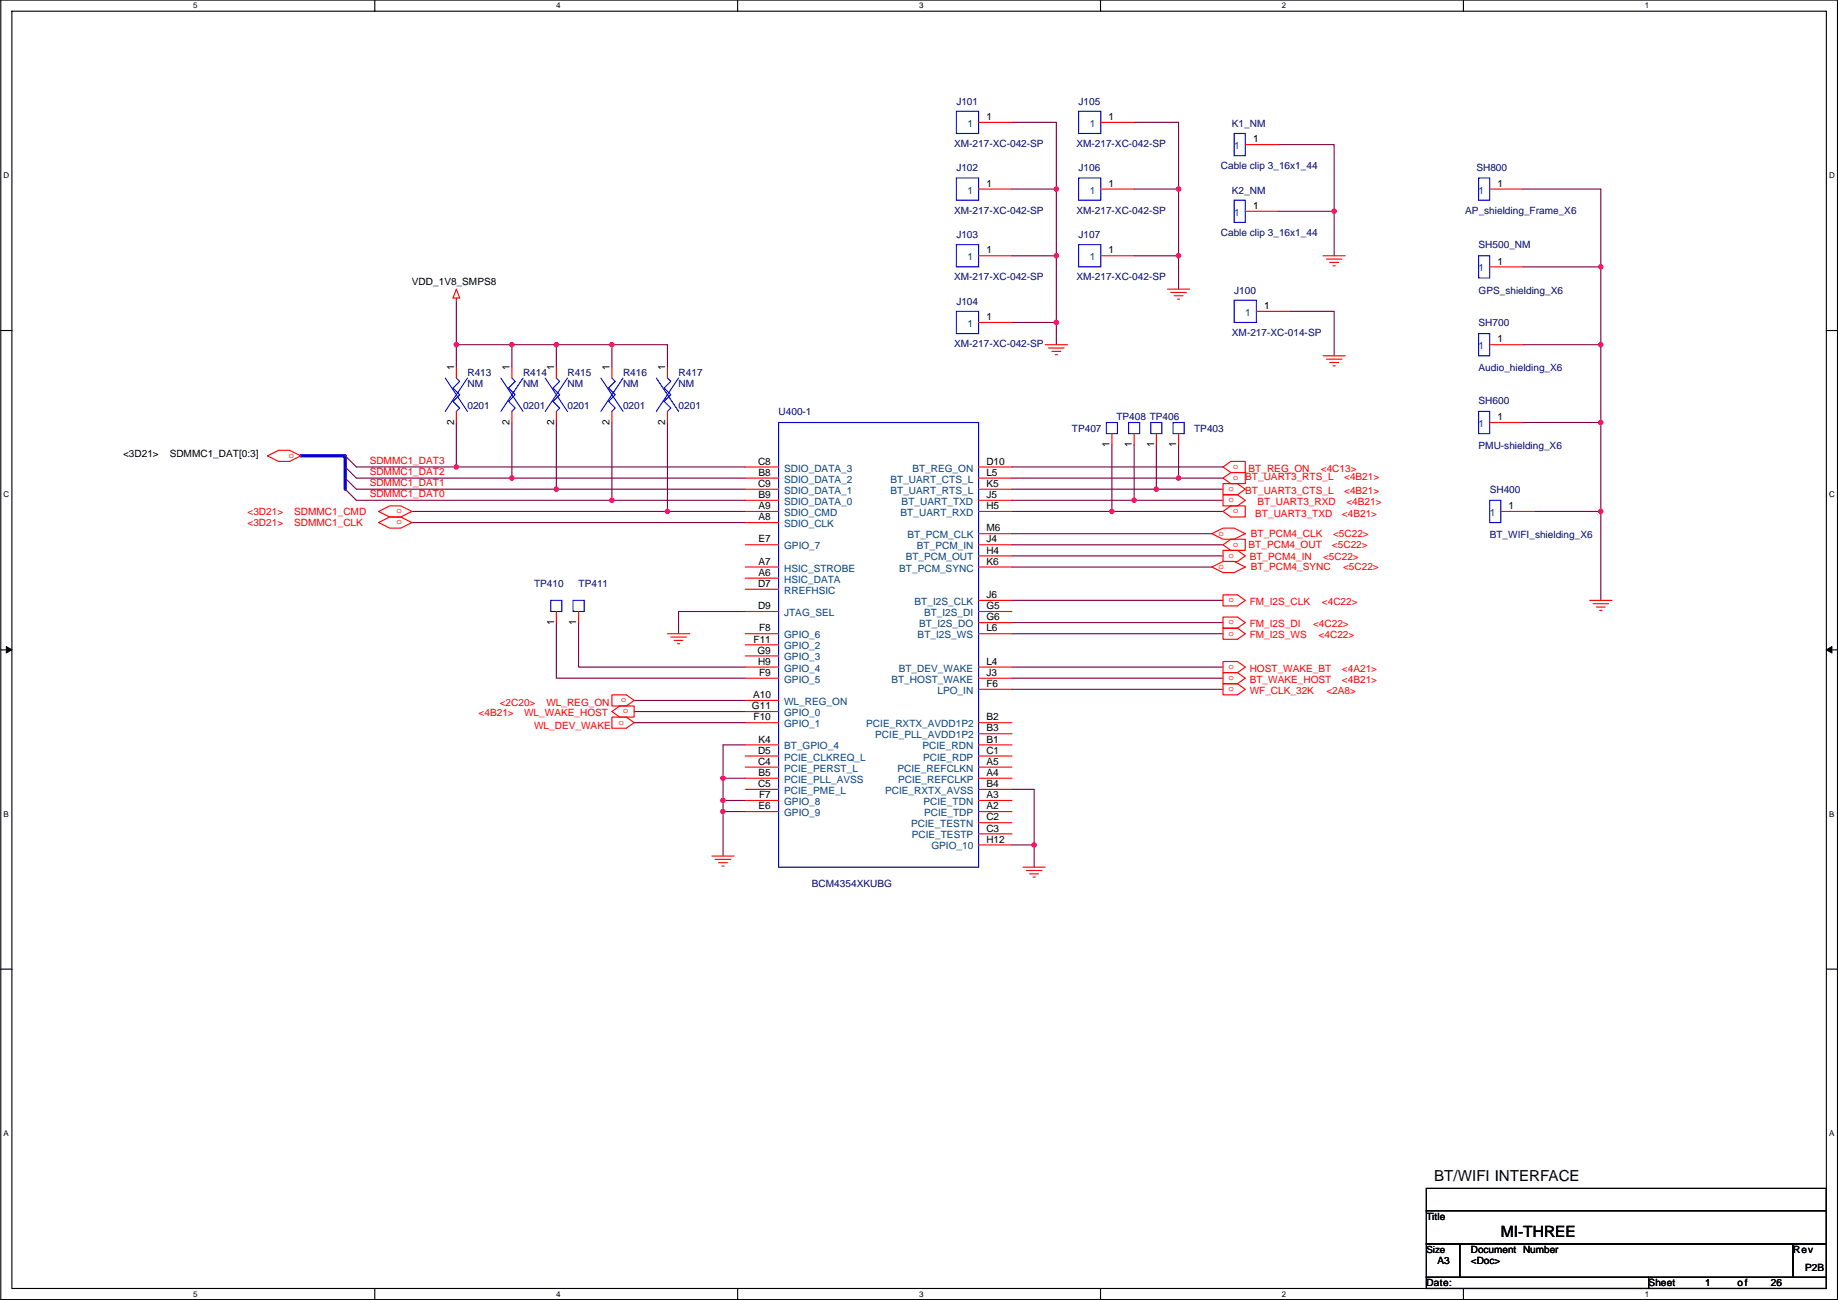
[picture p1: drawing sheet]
<svg xmlns="http://www.w3.org/2000/svg" width="420mm" height="297mm" viewBox="0 0 420 297" stroke-linecap="round" stroke-linejoin="round" font-family="sans-serif">
<path d="M.2 0h419.8v296.9h-419.8zM2.7 2.6h414.8v291.8h-414.8z" fill="none" stroke="#000" stroke-width=".25"/>
<g fill="#fff">
<path d="M44.2 .3h1v2h-1z"/>
<path d="M44.2 294.7h1v2h-1z"/>
</g>
<path d="M85.7 0v2.6M85.7 294.4v2.5" fill="none" stroke="#000" stroke-width=".25"/>
<g fill="#fff">
<path d="M127.1 .3h1v2h-1z"/>
<path d="M127.1 294.7h1v2h-1z"/>
</g>
<path d="M168.6 0v2.6M168.6 294.4v2.5" fill="none" stroke="#000" stroke-width=".25"/>
<g fill="#fff">
<path d="M210.1 .3h1v2h-1z"/>
<path d="M210.1 294.7h1v2h-1z"/>
</g>
<path d="M251.6 0v2.6M251.6 294.4v2.5" fill="none" stroke="#000" stroke-width=".25"/>
<g fill="#fff">
<path d="M293 .3h1v2h-1z"/>
<path d="M293 294.7h1v2h-1z"/>
</g>
<path d="M334.5 0v2.6M334.5 294.4v2.5" fill="none" stroke="#000" stroke-width=".25"/>
<g fill="#fff">
<path d="M376 .3h1v2h-1z"/>
<path d="M376 294.7h1v2h-1z"/>
<path d="M.8 39h1.3v2.1h-1.3z"/>
<path d="M418.1 39h1.3v2.1h-1.3z"/>
<path d="M.8 112h1.3v2h-1.3z"/>
<path d="M418.1 112h1.3v2h-1.3z"/>
</g>
<path d="M.2 75.5h2.5M417.5 75.5h2.5" fill="none" stroke="#000" stroke-width=".25"/>
<g fill="#fff">
<path d="M.8 185h1.2v2h-1.2z"/>
<path d="M418.1 185h1.2v2h-1.2z"/>
</g>
<path d="M.2 148.5h2.5M417.5 148.5h2.5" fill="none" stroke="#000" stroke-width=".25"/>
<path d="M1.4 147.7l1.3 .8-1.3 .7zM417.5 148.5l1.3-.8v1.5z" fill="#000" stroke="#000" stroke-width=".23"/>
<g fill="#fff">
<path d="M.8 257.9h1.2v2h-1.2z"/>
<path d="M418.1 257.9h1.2v2h-1.2z"/>
</g>
<path d="M.2 221.4h2.5M417.5 221.4h2.5M326.1 271.5h91.4v5.1h-91.4zM326.1 276.6h91.4v7.6h-91.4zM326.1 291.9h50.8v2.5h-50.8zM326.1 284.2h7.6v7.7h-7.6zM333.7 284.2h76.2v7.7h-76.2zM376.9 291.9h40.6v2.5h-40.6zM409.9 284.2h7.6v7.7h-7.6z" fill="none" stroke="#000" stroke-width=".25"/>
<g fill="none" stroke="#800040" stroke-width=".25">
<path d="M231.3 28h10.2v15.2M259.3 28h10.1v15.2M292.3 33h12.7v15.3M231.3 43.2h10.2v15.2M231.3 58.4h10.2M241.5 58.4v15.3M259.3 43.2h10.1v15.2M259.3 58.4h10.1M269.4 58.4v7.7M292.3 48.3h12.7v10.1M348.2 43.2h17.7v17.8M104.3 68.6v10.2"/>
<path d="M104.3 78.8h12.7M104.3 78.8v5M117 78.8h10.2M117 78.8v5M127.2 78.8v5M127.2 78.8h12.7M139.9 78.8h12.7v5M139.9 78.8v5M231.3 73.7h10.2v5.1M294.8 71.1h10.2v10.2M348.2 61h17.7v17.8M348.2 78.8h17.7v17.7"/>
<path d="M104.3 96.5v10.2M117 96.5v12.7M127.2 96.5v15.3M139.9 96.5v17.8M152.6 96.5v20.4M348.2 96.5h17.7v20.4M78.9 104.2l2.6 2.5h22.8M78.9 106.7l2.6 2.5h35.5M78.9 109.2l2.6 2.6h45.7M78.9 111.8l2.6 2.5h58.4M94.2 116.9h58.4M94.2 119.4h76.2"/>
<path d="M104.3 106.7h66.1M117 109.2h53.4M127.2 111.8h43.2M139.9 114.3h30.5M152.6 116.9h17.8M231.3 106.7h48.3M231.3 111.8h33M231.3 116.9h22.9M231.3 109.2h38.1M231.3 114.3h28M254.2 116.9h25.4M254.2 101.6v15.3"/>
<path d="M259.3 101.6v12.7M259.3 114.3h20.3M264.3 101.6v10.2M264.3 111.8h15.3M269.4 109.2h10.2M269.4 101.6v7.6M350.7 116.9h15.2v20.3M170.4 139.7h-15.3v5.1M231.3 121.9h45.7M231.3 129.6h45.7M231.3 124.5h48.3M231.3 127h48.3"/>
<path d="M231.3 137.2h48.3M127.2 142.3v12.7h43.2M132.3 142.3v10.1h38.1M231.3 144.8h48.3M231.3 152.4h48.3M231.3 155h48.3M231.3 142.3h48.3M231.3 157.5h48.3M145 165.1h25.4M145 160h25.4M145 162.6h25.4M170.4 170.2h-5.1v7.6"/>
<path d="M170.4 177.8h-5.1v5.1M170.4 182.9h-5.1v2.5M170.4 185.4h-5.1v10.2M231.3 180.4h5.1v12.7M231.3 193.1h5.1M236.4 193.1v5"/>
</g>
<g fill="#f0f" stroke="#f0f" stroke-width=".25">
<circle cx="254.2" cy="116.8" r=".5"/>
<circle cx="264.3" cy="111.8" r=".5"/>
<circle cx="269.4" cy="109.2" r=".5"/>
<circle cx="259.2" cy="114.3" r=".5"/>
<circle cx="165.3" cy="177.8" r=".5"/>
<circle cx="236.4" cy="193" r=".5"/>
<circle cx="117" cy="109.2" r=".5"/>
<circle cx="127.2" cy="111.8" r=".5"/>
<circle cx="139.9" cy="114.3" r=".5"/>
<circle cx="152.6" cy="116.8" r=".5"/>
<circle cx="104.3" cy="106.7" r=".5"/>
<circle cx="117" cy="78.7" r=".5"/>
<circle cx="104.3" cy="78.7" r=".5"/>
<circle cx="139.9" cy="78.7" r=".5"/>
<circle cx="127.2" cy="78.7" r=".5"/>
<circle cx="165.3" cy="182.9" r=".5"/>
<circle cx="165.3" cy="185.4" r=".5"/>
<circle cx="365.9" cy="61" r=".5"/>
<circle cx="365.9" cy="78.7" r=".5"/>
<circle cx="365.9" cy="96.5" r=".5"/>
<circle cx="365.9" cy="116.8" r=".5"/>
<circle cx="305" cy="48.3" r=".5"/>
<circle cx="241.5" cy="43.2" r=".5"/>
<circle cx="241.5" cy="58.4" r=".5"/>
<circle cx="241.5" cy="73.7" r=".5"/>
<circle cx="269.4" cy="43.2" r=".5"/>
<circle cx="269.4" cy="58.4" r=".5"/>
</g>
<path d="M68.8 104.2h10.1v7.6" fill="none" stroke="#00f" stroke-width=".76"/>
<g fill="none" stroke="#f00" stroke-width=".25">
<path d="M223.7 28h7.6M251.6 28h7.7M284.7 33h7.6M223.7 43.2h7.6M223.7 58.4h7.6M251.6 58.4h7.7M251.6 43.2h7.7M284.7 48.3h7.6M302.4 58.4h5.1M303.2 59.2h3.6M304 60h2M340.5 43.2h7.7"/>
<path d="M104.3 66.1l.8 2h-1.5zM104.3 68.1v.5M223.7 73.7h7.6M238.9 78.8h5.1M239.7 79.5h3.6M266.9 66.1h5.1M267.6 66.8h3.6M268.4 67.6h2M269.2 68.3h.5M287.2 71.1h7.6M304.7 60.7h.5M340.5 61h7.7"/>
<path d="M340.5 78.8h7.7M104.3 83.8v2.6M104.3 94v2.5M117 83.8v2.6M117 94v2.5M127.2 83.8v2.6M127.2 94v2.5M139.9 83.8v2.6M139.9 94v2.5M152.6 83.8v2.6M152.6 94v2.5M240.5 80.3h2"/>
<path d="M241.2 81h.5M254.2 99.1v2.5M259.3 99.1v2.5M264.3 99.1v2.5M269.4 99.1v2.5M302.4 81.3h5.1M303.2 82.1h3.6M304 82.8h2M304.7 83.6h.5M340.5 96.5h7.7M61.1 104.2l2.6-1.3h2.5l2.6 1.3-2.6 1.2h-2.5zM86.5 116.9l2.6-1.3h2.5l2.6 1.3-2.6 1.2h-2.5z"/>
<path d="M86.5 119.4l2.6-1.3h2.5l2.6 1.3-2.6 1.3h-2.5zM170.4 106.7h7.6M170.4 109.2h7.6M170.4 111.8h7.6M170.4 114.3h7.6M170.4 116.9h7.6M170.4 119.4h7.6M223.7 106.7h7.6M223.7 109.2h7.6M223.7 111.8h7.6M223.7 114.3h7.6M223.7 116.9h7.6"/>
<path d="M279.6 109.2l1.8-1.2h3.3v2.5h-3.3zM279.6 116.9l1.8-1.3h3.3v2.5h-3.3zM279.6 113.1h3.3l1.8 1.2-1.8 1.3h-3.3zM279.6 110.5h3.3l1.8 1.3-1.8 1.3h-3.3zM279.6 106.7l1.8-1.3h3.3v2.6h-3.3zM343.1 116.9h7.6M127.2 139.7v2.6M132.3 139.7v2.6M170.4 124.5h7.6M170.4 129.6h7.6M170.4 132.1h7.6M170.4 134.6h7.6"/>
<path d="M170.4 139.7h7.6M223.7 121.9h7.6M223.7 124.5h7.6M223.7 127h7.6M223.7 129.6h7.6M223.7 137.2h7.6M223.7 139.7h7.6M277 121.9l2.6-1.2h2.5l2.6 1.2-2.6 1.3h-2.5zM277 129.6l2.6-1.3h2.5l2.6 1.3-2.6 1.2h-2.5zM279.6 124.5l1.8-1.3h3.3v2.6h-3.3zM279.6 125.8h3.3l1.8 1.2-1.8 1.3h-3.3zM279.6 135.9h3.3l1.8 1.3-1.8 1.3h-3.3z"/>
<path d="M363.4 137.2h5.1M364.2 137.9h3.5M364.9 138.7h2.1M365.7 139.5h.5M139.9 158.8h3.3l1.8 1.2-1.8 1.3h-3.3zM152.6 144.8h5.1M153.3 145.6h3.6M154.1 146.3h2M154.9 147.1h.5M170.4 144.8h7.6M170.4 147.3h7.6M170.4 149.9h7.6"/>
<path d="M170.4 152.4h7.6M170.4 155h7.6M223.7 142.3h7.6M223.7 144.8h7.6M223.7 152.4h7.6M223.7 155h7.6M223.7 157.5h7.6M279.6 141h3.3l1.8 1.3-1.8 1.2h-3.3zM279.6 143.5h3.3l1.8 1.3-1.8 1.3h-3.3zM279.6 151.2h3.3l1.8 1.2-1.8 1.3h-3.3zM279.6 156.2h3.3l1.8 1.3-1.8 1.3h-3.3zM282.9 153.7l1.8 1.3-1.8 1.2"/>
<path d="M282.9 153.7h-3.3v2.5h3.3M139.9 163.9h3.3l1.8 1.2-1.8 1.3h-3.3zM139.9 162.6l1.8-1.3h3.3v2.6h-3.3zM170.4 160h7.6M170.4 162.6h7.6M170.4 165.1h7.6M170.4 170.2h7.6M170.4 172.7h7.6M170.4 175.3h7.6M170.4 177.8h7.6M223.7 165.1h7.6M223.7 167.7h7.6"/>
<path d="M223.7 170.2h7.6M223.7 172.7h7.6M223.7 175.3h7.6M223.7 177.8h7.6M162.7 195.6h5.1M163.5 196.4h3.6M164.3 197.1h2M165 197.9h.5M170.4 180.4h7.6M170.4 182.9h7.6M170.4 185.4h7.6M223.7 180.4h7.6"/>
<path d="M223.7 182.9h7.6M223.7 185.4h7.6M223.7 188h7.6M223.7 190.5h7.6M223.7 193.1h7.6M233.9 198.1h5M234.6 198.9h3.6M235.4 199.7h2M236.1 200.4h.6"/>
</g>
<g fill="none" stroke="#00f" stroke-width=".25">
<path d="M218.6 25.4h5.1v5.1h-5.1zM246.6 25.4h5v5.1h-5zM282.1 30.5h2.6v5.1h-2.6zM218.6 40.7h5.1v5h-5.1zM218.6 55.9h5.1v5.1h-5.1zM246.6 55.9h5v5.1h-5zM246.6 40.7h5v5h-5zM282.1 45.7h2.6v5.1h-2.6zM338 58.4h2.5v5.1h-2.5zM338 40.7h2.5v5h-2.5zM218.6 71.1h5.1v5.1h-5.1zM282.1 68.6h5.1v5.1h-5.1z"/>
<path d="M338 76.2h2.5v5.1h-2.5zM101.8 86.4l5.1 7.6M104.3 86.4l.8 .7-1.5 1.6 1.5 1.5-1.5 1.5 1.5 1.5-.8 .8M106.9 86.4l-5.1 7.6M114.5 86.4l5.1 7.6M117 86.4l.8 .7-1.5 1.6 1.5 1.5-1.5 1.5 1.5 1.5-.8 .8M119.6 86.4l-5.1 7.6M124.6 86.4l5.1 7.6M127.2 86.4l.7 .7-1.5 1.6 1.5 1.5-1.5 1.5 1.5 1.5-.7 .8M129.7 86.4l-5.1 7.6M137.3 86.4l5.1 7.6M139.9 86.4l.7 .7-1.5 1.6 1.5 1.5-1.5 1.5 1.5 1.5-.7 .8"/>
<path d="M142.4 86.4l-5.1 7.6M150 86.4l5.1 7.6M152.6 86.4l.7 .7-1.5 1.6 1.5 1.5-1.5 1.5 1.5 1.5-.7 .8M155.1 86.4l-5.1 7.6M178 96.5h45.7v101.6h-45.7zM252.9 96.5h2.5v2.6h-2.5zM258 96.5h2.5v2.6h-2.5zM263.1 96.5h2.5v2.6h-2.5zM268.1 96.5h2.6v2.6h-2.6zM338 94h2.5v5.1h-2.5zM340.5 114.3h2.6v5.1h-2.6zM125.9 137.2h2.5v2.5h-2.5z"/>
<path d="M131 137.2h2.5v2.5h-2.5z"/>
</g>
<text font-size="3.6" x="343.1" y="282.6">MI-THREE</text>
<text font-size="3.5" x="327.8" y="269.8">BT/WIFI INTERFACE</text>
<g font-size="2.3" fill="#000080">
<text x="218.6" y="23.9">J101</text>
<text x="246.6" y="23.9">J105</text>
<text x="281.6" y="29">K1_NM</text>
<text x="218.1" y="33.6">XM-217-XC-042-SP</text>
<text x="246.1" y="33.6">XM-217-XC-042-SP</text>
<text x="218.6" y="39.2">J102</text>
<text x="246.6" y="39.2">J106</text>
<text x="279.1" y="38.7">Cable clip 3_16x1_44</text>
<text x="337.5" y="39.2">SH800</text>
<text x="281.6" y="44.2">K2_NM</text>
<text x="218.1" y="48.8">XM-217-XC-042-SP</text>
<text x="246.1" y="48.8">XM-217-XC-042-SP</text>
<text x="279.1" y="53.9">Cable clip 3_16x1_44</text>
<text x="335" y="48.8">AP_shielding_Frame_X6</text>
<text x="218.6" y="54.4">J103</text>
<text x="246.6" y="54.4">J107</text>
<text x="338" y="56.7">SH500_NM</text>
<text x="218.1" y="64.1">XM-217-XC-042-SP</text>
<text x="246.1" y="64.1">XM-217-XC-042-SP</text>
<text x="218.6" y="69.6">J104</text>
<text x="282.1" y="67.1">J100</text>
<text x="338" y="67.1">GPS_shielding_X6</text>
<text x="281.6" y="76.8">XM-217-XC-014-SP</text>
<text x="338" y="74.5">SH700</text>
<text x="218.1" y="79.3">XM-217-XC-042-SP</text>
<text x="106.9" y="85.9">R413</text>
<text x="106.9" y="88.4">NM</text>
<text x="119.6" y="85.9">R414</text>
<text x="119.6" y="88.4">NM</text>
<text x="129.7" y="85.9">R415</text>
<text x="129.7" y="88.4">NM</text>
<text x="142.4" y="85.9">R416</text>
<text x="142.4" y="88.4">NM</text>
<text x="155.1" y="85.9">R417</text>
<text x="155.1" y="88.4">NM</text>
<text x="338" y="84.9">Audio_hielding_X6</text>
<text x="106.9" y="93.5">0201</text>
<text x="119.6" y="93.5">0201</text>
<text x="129.7" y="93.5">0201</text>
<text x="142.4" y="93.5">0201</text>
<text x="155.1" y="93.5">0201</text>
<text x="178" y="94.8">U400-1</text>
<text x="338" y="92.2">SH600</text>
<text x="245" y="98.6">TP407</text>
<text x="255.2" y="96.1">TP408 TP406</text>
<text x="273" y="98.6">TP403</text>
<text x="338" y="102.7">PMU-shielding_X6</text>
<text x="340.5" y="112.6">SH400</text>
<text x="340.5" y="123">BT_WIFI_shielding_X6</text>
<text x="122.1" y="134.2">TP410</text>
<text x="132.3" y="134.2">TP411</text>
<text x="185.6" y="202.7">BCM4354XKUBG</text>
</g>
<g font-size="2.3" fill="#004080">
<text x="221.2" y="29">1</text>
<text x="249.1" y="29">1</text>
<text x="282.1" y="34.1">1</text>
<text x="221.2" y="44.2">1</text>
<text x="249.1" y="44.2">1</text>
<text x="338" y="44.2">1</text>
<text x="282.1" y="49.3">1</text>
<text x="221.2" y="59.5">1</text>
<text x="249.1" y="59.5">1</text>
<text x="338" y="62">1</text>
<text x="221.2" y="74.7">1</text>
<text x="284.7" y="72.2">1</text>
<text x="338" y="79.8">1</text>
<text x="338" y="97.6">1</text>
<text x="179.2" y="107.7">SDIO_DATA_3</text>
<text x="208.6" y="107.7">BT_REG_ON</text>
<text x="179.2" y="110.3">SDIO_DATA_2</text>
<text x="179.2" y="112.8">SDIO_DATA_1</text>
<text x="203.6" y="110.3">BT_UART_CTS_L</text>
<text x="203.6" y="112.8">BT_UART_RTS_L</text>
<text x="179.2" y="115.4">SDIO_DATA_0</text>
<text x="179.2" y="117.9">SDIO_CMD</text>
<text x="205.9" y="117.9">BT_UART_RXD</text>
<text x="206.1" y="115.4">BT_UART_TXD</text>
<text x="340.5" y="117.9">1</text>
<text x="179.2" y="120.4">SDIO_CLK</text>
<text x="179.2" y="125.5">GPIO_7</text>
<text x="207.4" y="123">BT_PCM_CLK</text>
<text x="209.6" y="125.5">BT_PCM_IN</text>
<text x="179.2" y="130.6">HSIC_STROBE</text>
<text x="205.6" y="130.6">BT_PCM_SYNC</text>
<text x="207" y="128.1">BT_PCM_OUT</text>
<text x="179.2" y="133.1">HSIC_DATA</text>
<text x="179.2" y="135.7">RREFHSIC</text>
<text x="179.2" y="140.8">JTAG_SEL</text>
<text x="209.1" y="138.2">BT_I2S_CLK</text>
<text x="210.1" y="143.3">BT_I2S_DO</text>
<text x="211.2" y="140.8">BT_I2S_DI</text>
<text x="179.2" y="145.8">GPIO_6</text>
<text x="179.2" y="148.4">GPIO_2</text>
<text x="209.8" y="145.8">BT_I2S_WS</text>
<text x="179.2" y="150.9">GPIO_3</text>
<text x="179.2" y="153.5">GPIO_4</text>
<text x="179.2" y="156">GPIO_5</text>
<text x="203.8" y="156">BT_HOST_WAKE</text>
<text x="205.5" y="153.5">BT_DEV_WAKE</text>
<text x="179.2" y="161.1">WL_REG_ON</text>
<text x="214.3" y="158.5">LPO_IN</text>
<text x="179.2" y="163.6">GPIO_0</text>
<text x="179.2" y="166.2">GPIO_1</text>
<text x="198" y="166.2">PCIE_RXTX_AVDD1P2</text>
<text x="179.2" y="171.2">BT_GPIO_4</text>
<text x="179.2" y="173.8">PCIE_CLKREQ_L</text>
<text x="200.1" y="168.7">PCIE_PLL_AVDD1P2</text>
<text x="210.9" y="171.2">PCIE_RDN</text>
<text x="211" y="173.8">PCIE_RDP</text>
<text x="179.2" y="176.3">PCIE_PERST_L</text>
<text x="179.2" y="178.9">PCIE_PLL_AVSS</text>
<text x="205.2" y="176.3">PCIE_REFCLKN</text>
<text x="205.3" y="178.9">PCIE_REFCLKP</text>
<text x="179.2" y="181.4">PCIE_PME_L</text>
<text x="179.2" y="183.9">GPIO_8</text>
<text x="202.3" y="181.4">PCIE_RXTX_AVSS</text>
<text x="211.1" y="183.9">PCIE_TDN</text>
<text x="179.2" y="186.5">GPIO_9</text>
<text x="208.3" y="189">PCIE_TESTN</text>
<text x="208.4" y="191.6">PCIE_TESTP</text>
<text x="211.2" y="186.5">PCIE_TDP</text>
<text x="212.9" y="194.1">GPIO_10</text>
</g>
<g font-size="2.3">
<text x="225.5" y="27.4">1</text>
<text x="253.4" y="27.4">1</text>
<text x="286.4" y="32.5">1</text>
<text x="225.5" y="42.7">1</text>
<text x="253.4" y="42.7">1</text>
<text x="286.4" y="47.8">1</text>
<text x="342.3" y="42.7">1</text>
<text x="225.5" y="57.9">1</text>
<text x="253.4" y="57.9">1</text>
<text x="94.2" y="65.1">VDD_1V8_SMPS8</text>
<text x="342.3" y="60.5">1</text>
<text x="289" y="70.6">1</text>
<text x="225.5" y="73.2">1</text>
<text x="342.3" y="78.2">1</text>
<text x="103.8" y="84.6" transform="rotate(-90 103.8 84.6)">1</text>
<text x="116.5" y="84.6" transform="rotate(-90 116.5 84.6)">1</text>
<text x="126.7" y="84.6" transform="rotate(-90 126.7 84.6)">1</text>
<text x="139.4" y="84.6" transform="rotate(-90 139.4 84.6)">1</text>
<text x="152.1" y="84.6" transform="rotate(-90 152.1 84.6)">1</text>
<text x="103.8" y="97.1" transform="rotate(-90 103.8 97.1)">2</text>
<text x="116.5" y="97.1" transform="rotate(-90 116.5 97.1)">2</text>
<text x="126.7" y="97.1" transform="rotate(-90 126.7 97.1)">2</text>
<text x="139.4" y="97.1" transform="rotate(-90 139.4 97.1)">2</text>
<text x="152.1" y="97.1" transform="rotate(-90 152.1 97.1)">2</text>
<text x="342.3" y="96">1</text>
<text x="28.1" y="104.4">&lt;3D21&gt;</text>
<text x="38.8" y="104.4">SDMMC1_DAT[0:3]</text>
<text x="173.3" y="106.2">C8</text>
<text x="225.5" y="106.2">D10</text>
<text x="253.6" y="102.2" transform="rotate(-90 253.6 102.2)">1</text>
<text x="258.7" y="102.2" transform="rotate(-90 258.7 102.2)">1</text>
<text x="263.8" y="102.2" transform="rotate(-90 263.8 102.2)">1</text>
<text x="268.9" y="102.2" transform="rotate(-90 268.9 102.2)">1</text>
<text x="173.3" y="111.3">C9</text>
<text x="173.4" y="108.7">B8</text>
<text x="173.4" y="113.8">B9</text>
<text x="225.5" y="108.7">L5</text>
<text x="225.5" y="111.3">K5</text>
<text x="225.5" y="113.8">J5</text>
<text x="173.4" y="116.3">A9</text>
<text x="173.4" y="118.9">A8</text>
<text x="225.5" y="116.3">H5</text>
<text x="344.9" y="116.3">1</text>
<text x="173.4" y="124">E7</text>
<text x="225.5" y="121.4">M6</text>
<text x="225.5" y="124">J4</text>
<text x="173.4" y="129">A7</text>
<text x="173.4" y="131.6">A6</text>
<text x="225.5" y="129">K6</text>
<text x="225.5" y="126.5">H4</text>
<text x="173.3" y="134.1">D7</text>
<text x="225.5" y="136.7">J6</text>
<text x="126.7" y="142.8" transform="rotate(-90 126.7 142.8)">1</text>
<text x="131.7" y="142.8" transform="rotate(-90 131.7 142.8)">1</text>
<text x="173.3" y="139.2">D9</text>
<text x="225.5" y="141.7">G6</text>
<text x="225.5" y="139.2">G5</text>
<text x="172.3" y="146.8">F11</text>
<text x="173.2" y="149.4">G9</text>
<text x="173.5" y="144.3">F8</text>
<text x="225.5" y="144.3">L6</text>
<text x="173.3" y="151.9">H9</text>
<text x="173.5" y="154.4">F9</text>
<text x="225.5" y="151.9">L4</text>
<text x="225.5" y="154.4">J3</text>
<text x="172.1" y="159.5">A10</text>
<text x="225.5" y="157">F6</text>
<text x="171.9" y="162.1">G11</text>
<text x="172.3" y="164.6">F10</text>
<text x="225.5" y="164.6">B2</text>
<text x="225.5" y="167.1">B3</text>
<text x="173.3" y="172.2">D5</text>
<text x="173.4" y="169.7">K4</text>
<text x="225.5" y="172.2">C1</text>
<text x="225.5" y="169.7">B1</text>
<text x="173.3" y="174.8">C4</text>
<text x="173.3" y="179.8">C5</text>
<text x="173.4" y="177.3">B5</text>
<text x="225.5" y="174.8">A5</text>
<text x="225.5" y="179.8">B4</text>
<text x="225.5" y="177.3">A4</text>
<text x="173.4" y="184.9">E6</text>
<text x="173.5" y="182.4">F7</text>
<text x="225.5" y="182.4">A3</text>
<text x="225.5" y="184.9">A2</text>
<text x="225.5" y="190">C3</text>
<text x="225.5" y="187.5">C2</text>
<text x="225.5" y="192.5">H12</text>
<text x="326.1" y="278.7">Title</text>
<text x="336.2" y="286.3">Document Number</text>
<text x="409.9" y="286.3">Rev</text>
<text x="326.1" y="293.9">Date:</text>
<text x="328.6" y="288.8">A3</text>
<text x="336.2" y="288.8">&lt;Doc&gt;</text>
<text x="376.9" y="293.9">Sheet</text>
<text x="389.8" y="293.9">1</text>
<text x="397.2" y="293.9">of</text>
<text x="404.8" y="293.9">26</text>
<text x="412.7" y="290.4">P2B</text>
</g>
<g font-size="2.3" fill="#f00">
<text x="84.5" y="106">SDMMC1_DAT3</text>
<text x="285.4" y="107.7">BT_REG_ON</text>
<text x="301.9" y="107.7">&lt;4C13&gt;</text>
<text x="84.5" y="108.5">SDMMC1_DAT2</text>
<text x="84.5" y="111.1">SDMMC1_DAT1</text>
<text x="84.5" y="113.6">SDMMC1_DAT0</text>
<text x="284.7" y="109.8">BT_UART3_RTS_L</text>
<text x="284.7" y="112.8">BT_UART3_CTS_L</text>
<text x="307.3" y="109.8">&lt;4B21&gt;</text>
<text x="307.3" y="112.8">&lt;4B21&gt;</text>
<text x="56.6" y="117.6">&lt;3D21&gt;</text>
<text x="67.2" y="117.6">SDMMC1_CMD</text>
<text x="286.9" y="118.2">BT_UART3_TXD</text>
<text x="287.5" y="115.4">BT_UART3_RXD</text>
<text x="306.8" y="118.2">&lt;4B21&gt;</text>
<text x="307.8" y="115.4">&lt;4B21&gt;</text>
<text x="56.6" y="120.2">&lt;3D21&gt;</text>
<text x="67.2" y="120.2">SDMMC1_CLK</text>
<text x="285.4" y="125.3">BT_PCM4_OUT</text>
<text x="285.9" y="122.7">BT_PCM4_CLK</text>
<text x="304.5" y="125.3">&lt;5C22&gt;</text>
<text x="304.7" y="122.7">&lt;5C22&gt;</text>
<text x="285.7" y="128.1">BT_PCM4_IN</text>
<text x="285.9" y="130.3">BT_PCM4_SYNC</text>
<text x="302.4" y="128.1">&lt;5C22&gt;</text>
<text x="307" y="130.3">&lt;5C22&gt;</text>
<text x="285.7" y="138.2">FM_I2S_CLK</text>
<text x="285.7" y="143.3">FM_I2S_DI</text>
<text x="300.2" y="143.3">&lt;4C22&gt;</text>
<text x="302.2" y="138.2">&lt;4C22&gt;</text>
<text x="285.7" y="145.8">FM_I2S_WS</text>
<text x="301.4" y="145.8">&lt;4C22&gt;</text>
<text x="285.7" y="153.5">HOST_WAKE_BT</text>
<text x="285.7" y="156">BT_WAKE_HOST</text>
<text x="306.8" y="153.5">&lt;4A21&gt;</text>
<text x="306.8" y="156">&lt;4B21&gt;</text>
<text x="114.2" y="161.3">&lt;2C20&gt;</text>
<text x="124.9" y="161.3">WL_REG_ON</text>
<text x="285.7" y="158.5">WF_CLK_32K</text>
<text x="303.2" y="158.5">&lt;2A8&gt;</text>
<text x="109.4" y="163.6">&lt;4B21&gt;</text>
<text x="119.8" y="163.6">WL_WAKE_HOST</text>
<text x="122.1" y="166.7">WL_DEV_WAKE</text>
</g>
<text font-size="2.2" x="326.1" y="286.2">Size</text>
<g font-size="2.1" fill="#f00">
<text x="67.2" y="103.7" transform="rotate(180 67.2 103.7)">o</text>
<text x="283.1" y="106.2" transform="rotate(180 283.1 106.2)">o</text>
<text x="280.8" y="112.2">o</text>
<text x="283.1" y="108.8" transform="rotate(180 283.1 108.8)">o</text>
<text x="90.6" y="117.3">o</text>
<text x="90.6" y="119.8">o</text>
<text x="280.8" y="114.7">o</text>
<text x="283.1" y="116.4" transform="rotate(180 283.1 116.4)">o</text>
<text x="278.6" y="122.4">o</text>
<text x="283.1" y="124" transform="rotate(180 283.1 124)">o</text>
<text x="278.6" y="130">o</text>
<text x="280.8" y="127.4">o</text>
<text x="280.8" y="137.6">o</text>
<text x="280.8" y="142.7">o</text>
<text x="280.8" y="145.2">o</text>
<text x="280.8" y="152.8">o</text>
<text x="280.8" y="155.4">o</text>
<text x="143.2" y="159.6" transform="rotate(180 143.2 159.6)">o</text>
<text x="280.8" y="157.9">o</text>
<text x="141.4" y="165.5">o</text>
<text x="143.7" y="162.1" transform="rotate(180 143.7 162.1)">o</text>
</g>
<g font-size="1.8">
<text x="44.2" y="1.9">5</text>
<text x="127.1" y="1.9">4</text>
<text x="210.1" y="1.9">3</text>
<text x="293" y="1.9">2</text>
<text x="376" y="1.9">1</text>
<text x=".8" y="40.7">D</text>
<text x="418.1" y="40.7">D</text>
<text x=".8" y="113.6">C</text>
<text x="418.1" y="113.6">C</text>
<text x=".8" y="186.6">B</text>
<text x="418.1" y="186.6">B</text>
<text x=".8" y="259.5">A</text>
<text x="418.1" y="259.5">A</text>
<text x="44.2" y="296.3">5</text>
<text x="127.1" y="296.3">4</text>
<text x="210.1" y="296.3">3</text>
<text x="293" y="296.3">2</text>
<text x="376" y="296.3">1</text>
</g>
</svg>
